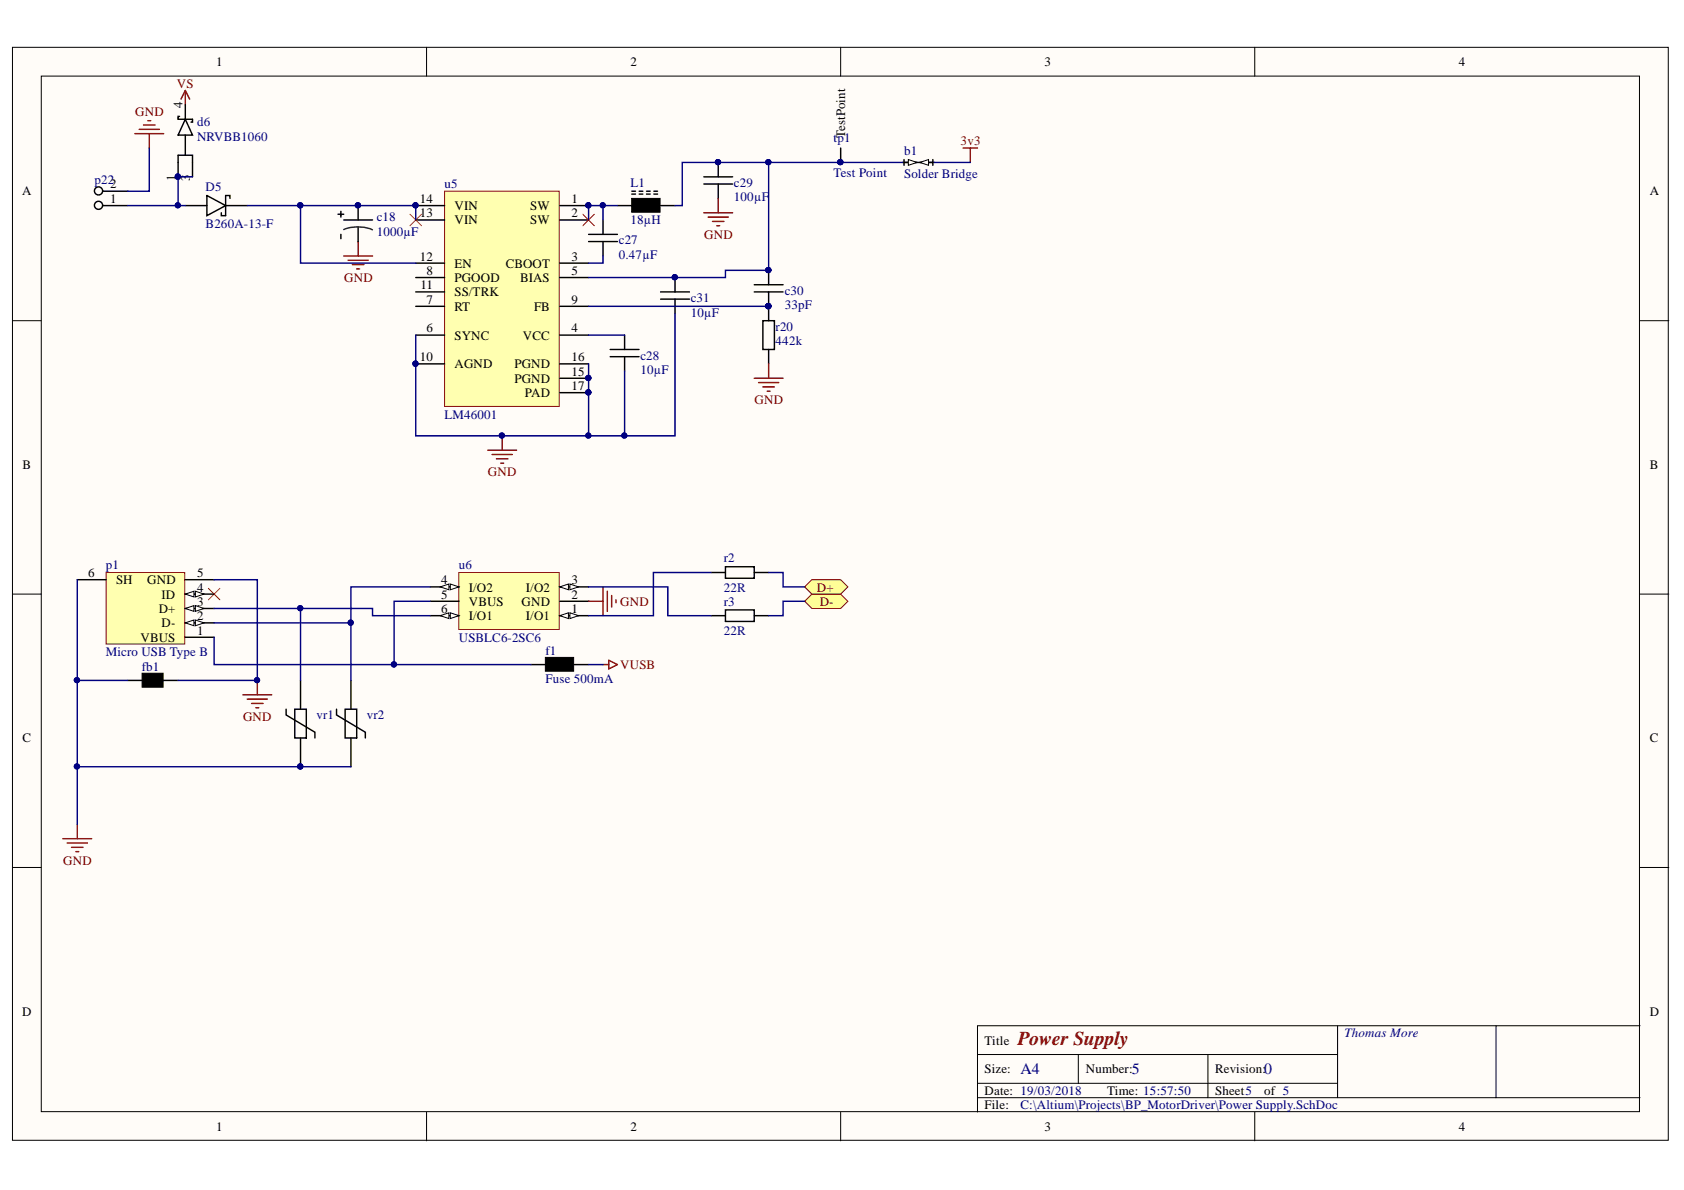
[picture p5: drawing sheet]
<svg xmlns="http://www.w3.org/2000/svg" width="297mm" height="210mm" viewBox="0 0 297 210" stroke-linecap="round" stroke-linejoin="round" font-family="sans-serif">
<g fill="#fffcf8" stroke="#000" stroke-width=".18">
<path d="M2.2 8.3h292.1v192.8h-292.1z"/>
<path d="M7.3 13.4h281.9v182.7h-281.9z"/>
</g>
<g fill="none" stroke="#000" stroke-width=".18">
<path d="M75.2 8.3v5.1M148.3 8.3v5.1M221.3 8.3v5.1M2.2 56.6h5.1M289.3 56.6h5.1M2.2 104.8h5.1M289.3 104.8h5.1M2.2 153h5.1M289.3 153h5.1M75.2 196.2v5M148.3 196.2v5M172.4 186h63.5"/>
<path d="M172.4 193.6h116.9M172.4 191.1h63.5M190.2 186v5.1M213.1 186v7.6M221.3 196.2v5M235.9 180.9v12.7M263.9 180.9h-91.5v15.3M289.3 180.9h-25.4v12.7"/>
</g>
<path d="M17.4 36.3h5.1M17.4 33.7h5.1" fill="none" stroke="#000" stroke-width=".25"/>
<g fill="#fffcf8" stroke="#000" stroke-width=".25">
<circle cx="17.4" cy="33.7" r=".72"/>
<circle cx="17.4" cy="36.2" r=".72"/>
</g>
<path d="M78.4 33.7h20.2v38h-20.2z" fill="#ffffb0" stroke="#800000" stroke-width=".18"/>
<g fill="none" stroke="#000" stroke-width=".25">
<path d="M32.7 36.3h3.8M36.5 34.5l3.3 1.8-3.3 1.7zM39.8 36.3h3.8M40.6 35v-.5h-.8v3.5h-.8v-.5M73.3 36.3h5.1M73.3 38.8h5.1M98.7 36.3h5.1M98.7 38.8h5.1M106.4 38.8v2.5M108.9 36.3h2.5M116.5 36.3h2.6M124.1 32.5h5.1"/>
<path d="M124.1 31.2h5.1M126.7 28.7v2.5M126.7 32.5v2.5M73.3 46.4h5.1M73.3 59.1h5.1M73.3 49h5.1M73.3 54h5.1M73.3 51.5h5.1M98.7 46.4h5.1M98.7 59.1h5.1M98.7 49h5.1M98.7 54h5.1"/>
<path d="M103.8 42.6h5.1M103.8 41.3h5.1M106.4 42.6v2.5M110.2 59.1v2.5M133 51.5h5.1M133 50.2h5.1M134.6 56.6h2v5h-2zM135.6 47.7v2.5M135.6 51.5v2.5M73.3 64.2h5.1M98.7 64.2h5.1M98.7 66.7h5.1"/>
<path d="M98.7 69.3h5.1M107.6 61.6h5.1M107.6 62.9h5.1M110.2 62.9v2.6M135.6 61.6v2.6M128 100h5v2h-5zM125.4 101h2.6M125.4 108.6h2.6M128 107.6h5v2h-5zM133 101h2.6M133 108.6h2.6M22.5 120h2.6"/>
<path d="M28.9 120h2.5M50.5 125.1v1l5.1 3.1v1M52 125.1h2v5.1h-2zM53 120v5.1M53 130.2v5M59.4 125.1v1l5 3.1v1M60.9 125.1h2v5.1h-2zM61.9 120v5.1M61.9 130.2v5"/>
</g>
<g fill="#000080" stroke="#000080" stroke-width=".18">
<circle cx="103.8" cy="36.2" r=".46"/>
<circle cx="73.3" cy="64.1" r=".46"/>
<circle cx="73.3" cy="36.2" r=".46"/>
<circle cx="103.8" cy="66.7" r=".46"/>
<circle cx="103.8" cy="69.2" r=".46"/>
<circle cx="88.5" cy="76.8" r=".46"/>
<circle cx="135.5" cy="47.6" r=".46"/>
<circle cx="126.6" cy="28.6" r=".46"/>
<circle cx="53" cy="135.2" r=".46"/>
</g>
<g fill="none" stroke="#800000" stroke-width=".25">
<path d="M32.7 16l-.8 1.5M32.7 16l.7 1.5M32.7 16v2.5M23.8 23.6h5.1M24.6 22.8h3.5M25.3 22.1h2.1M26.1 21.3h.5M26.3 23.6v2.5M124.1 37.5h5.1M124.9 38.3h3.6M125.7 39.1h2M126.4 39.8h.5"/>
<path d="M126.7 35v2.5M169.9 26.1h2.5M171.1 26.1v2.6M60.6 45.1h5.1M61.4 45.9h3.6M62.2 46.7h2M62.9 47.4h.5M63.2 42.6v2.5M86 79.4h5.1M88.6 76.9v2.5M133 66.7h5.1M133.8 67.5h3.6"/>
<path d="M134.6 68.2h2M135.3 69h.5M135.6 64.2v2.5M86.8 80.2h3.6M87.6 80.9h2M88.3 81.7h.5M106.4 117.2h1M107.4 116.5l1.5 .7-1.5 .8zM11.1 147.9h5.1M11.9 148.7h3.5M12.6 149.5h2M13.4 150.2h.5"/>
<path d="M13.6 145.4v2.5"/>
</g>
<path d="M111.4 35h5v2.4h-5zM25.1 118.8h3.7v2.4h-3.7z" fill="#000" stroke="#000" stroke-width=".18"/>
<path d="M111.4 34.2h5.1M111.4 33.7h5.1" fill="none" stroke="#000" stroke-width=".25" stroke-dasharray=".6 .6"/>
<g fill="#ffff80" stroke="#800000" stroke-width=".18">
<path d="M141.9 106.1l1.3-1.3h5.1l1.3 1.3-1.3 1.2h-5.1z" fill-rule="evenodd"/>
<path d="M141.9 103.5l1.3-1.2h5.1l1.3 1.2-1.3 1.3h-5.1z" fill-rule="evenodd"/>
</g>
<path d="M148.3 26.1v2.6M159.2 28.7h5.3M159.5 28.1v1.1M164.5 28.1v1.1M93.7 117.2h2.5M101.3 117.2h2.5" fill="none" stroke="#000" stroke-width=".25"/>
<path d="M96.2 116h5v2.4h-5z" fill="#000" stroke="#000" stroke-width=".18"/>
<path d="M42.8 122.6h5.1M43.6 123.3h3.6M44.4 124.1h2M45.1 124.8h.5M45.4 120v2.6" fill="none" stroke="#800000" stroke-width=".25"/>
<g fill="#000080" stroke="#000080" stroke-width=".18">
<circle cx="45.3" cy="120" r=".46"/>
<circle cx="148.2" cy="28.6" r=".46"/>
</g>
<path d="M160.2 28.1l1.5 .6-1.5 .5z" fill="#fffcf8"/>
<path d="M160.2 28.1l1.5 .6-1.5 .5z" fill="none" stroke="#000" stroke-width=".18"/>
<path d="M162.3 28.7h2.5" fill="none" stroke="#000" stroke-width=".25"/>
<path d="M162.3 28.7l1.5-.6v1.1z" fill="#fffcf8"/>
<path d="M162.3 28.7l1.5-.6v1.1z" fill="none" stroke="#000" stroke-width=".18"/>
<path d="M59.6 37.8h1M60.1 37.3v1M60.6 38.8h5.1M63.2 36.3v2.5M60.1 41.3v.8M63.2 40.1v2.5M116.5 51.5h5.1M116.5 52.8h5.1M119.1 49v2.5M119.1 52.8v2.5" fill="none" stroke="#000" stroke-width=".25"/>
<g fill="#000080" stroke="#000080" stroke-width=".18">
<circle cx="63.1" cy="36.2" r=".46"/>
<circle cx="119" cy="48.9" r=".46"/>
</g>
<path d="M60.6 40.5a6.7 6.7 0 0 1 5.1 0" fill="none" stroke="#172721" stroke-width=".25"/>
<path d="M36.8 103.8l2 2M38.8 103.8l-2 2" fill="none" stroke="#f00" stroke-width=".18"/>
<path d="M80.9 101h17.7v10h-17.7z" fill="#ffffb0" stroke="#800000" stroke-width=".18"/>
<path d="M32.7 21l1.3 2.8h-2.6zM32.7 23.8v3.6h1.3v3.8M75.9 108.6h5.1M75.9 106.1h5.1M75.9 103.5h5.1M98.7 108.6h5.1M98.7 106.1h5.1M98.7 103.5h5.1" fill="none" stroke="#000" stroke-width=".25"/>
<path d="M103.8 106.1h2.6M106.4 103.5v5.1M107.1 104.3v3.5M107.9 105v2.1M108.6 105.8v.5" fill="none" stroke="#800000" stroke-width=".25"/>
<path d="M72.3 37.8l2.1 2M74.4 37.8l-2.1 2M102.8 37.8l2 2M104.8 37.8l-2 2" fill="none" stroke="#f00" stroke-width=".18"/>
<path d="M18.7 101h13.9v12.6h-13.9z" fill="#ffffb0" stroke="#800000" stroke-width=".18"/>
<path d="M13.6 102.3h5.1M32.7 112.4h5.1M32.7 109.9h5.1M32.7 107.3h5.1M32.7 104.8h5.1M32.7 102.3h5.1" fill="none" stroke="#000" stroke-width=".25"/>
<g fill="none" stroke="#000080" stroke-width=".25">
<path d="M26.3 26.1v7.6h-3.8M31.4 36.3h1.3M34 31.2h-2.6v5.1h-8.9M43.6 36.3h9.4M53 36.3v10.1h20.3M53 36.3h20.3v2.5M106.4 36.3v2.5M108.9 36.3h-5.1v2.5M119.1 36.3h1.2v-7.6h15.3v19h-7.6v1.3h-24.2M135.6 28.7h23.6M164.8 28.7h6.3M73.3 59.1v17.8h30.5v-12.7"/>
<path d="M103.8 54h31.8M103.8 59.1h6.4M106.4 45.1v1.3h-2.6M119.1 55.3v21.6h-8.9M110.2 65.5v11.4h-6.4M13.6 102.3v43.1M37.8 112.4v4.8h55.9M37.8 102.3h7.6v17.7h-14M37.8 109.9h24.1v10.1M37.8 107.3h15.2v12.7M53 107.3h12.7v1.3h10.2M75.9 106.1h-6.4v11.1"/>
<path d="M75.9 103.5h-14v6.4M103.8 103.5h14v5.1h7.6M103.8 117.2h2.6M125.4 101h-10.1v7.6h-11.5M135.6 101h2.5v2.5h3.8M141.9 106.1h-3.8v2.5h-2.5M13.6 135.2h48.3M13.6 120h8.9"/>
</g>
<g fill="#000080" stroke="#000080" stroke-width=".18">
<circle cx="13.6" cy="120" r=".46"/>
<circle cx="69.5" cy="117.2" r=".46"/>
<circle cx="53" cy="135.2" r=".46"/>
<circle cx="13.6" cy="135.2" r=".46"/>
<circle cx="45.3" cy="120" r=".46"/>
<circle cx="148.2" cy="28.6" r=".46"/>
<circle cx="135.5" cy="28.6" r=".46"/>
<circle cx="119" cy="48.9" r=".46"/>
<circle cx="135.5" cy="47.6" r=".46"/>
<circle cx="126.6" cy="28.6" r=".46"/>
<circle cx="106.3" cy="36.2" r=".46"/>
<circle cx="103.8" cy="36.2" r=".46"/>
<circle cx="110.1" cy="76.8" r=".46"/>
<circle cx="103.8" cy="76.8" r=".46"/>
<circle cx="53" cy="36.2" r=".46"/>
<circle cx="103.8" cy="66.7" r=".46"/>
<circle cx="103.8" cy="69.2" r=".46"/>
<circle cx="88.5" cy="76.8" r=".46"/>
<circle cx="73.3" cy="64.1" r=".46"/>
<circle cx="63.1" cy="36.2" r=".46"/>
<circle cx="73.3" cy="36.2" r=".46"/>
<circle cx="61.8" cy="109.8" r=".46"/>
<circle cx="53" cy="107.3" r=".46"/>
<circle cx="31.4" cy="36.2" r=".46"/>
</g>
<text font-size="3.5" x="31.8" y="20.4">PId604</text>
<g font-size="3.5" fill="#000080">
<text x="30.3" y="30.7">PId601</text>
<text x="134.8" y="56.1">PIr2002</text>
</g>
<text font-size="3.5" fill="#800000" x="179.5" y="184.3">Power Supply</text>
<g font-size="2.8" fill="#000080">
<text x="180" y="189.5">A4</text>
<text x="199.6" y="189.5">5</text>
<text x="223" y="189.5">0</text>
</g>
<g font-size="2.3">
<text x="38.1" y="11.7">1</text>
<text x="111.2" y="11.7">2</text>
<text x="184.2" y="11.7">3</text>
<text x="257.3" y="11.7">4</text>
<text x="32.2" y="19" transform="rotate(-90 32.2 19)">4</text>
<text x="149.1" y="24.3" transform="rotate(-90 149.1 24.3)">TestPoint</text>
<text x="3.9" y="34.5">A</text>
<text x="19.4" y="35.7">1</text>
<text x="19.4" y="33.2">2</text>
<text x="30.9" y="31.9" transform="rotate(-90 30.9 31.9)">1</text>
<text x="33.5" y="31.9" transform="rotate(-90 33.5 31.9)">3</text>
<text x="74.1" y="35.7">14</text>
<text x="100.8" y="35.7">1</text>
<text x="291" y="34.5">A</text>
<text x="74.1" y="38.3">13</text>
<text x="80.2" y="39.5">VIN</text>
<text x="80.2" y="37">VIN</text>
<text x="93.5" y="37">SW</text>
<text x="93.5" y="39.5">SW</text>
<text x="100.8" y="38.3">2</text>
<text x="74.1" y="46">12</text>
<text x="80.2" y="47.2">EN</text>
<text x="89.2" y="47.2">CBOOT</text>
<text x="100.8" y="46">3</text>
<text x="74.2" y="51">11</text>
<text x="75.3" y="53.6">7</text>
<text x="75.3" y="48.5">8</text>
<text x="80.2" y="49.8">PGOOD</text>
<text x="80.2" y="52.3">SS/TRK</text>
<text x="91.7" y="49.8">BIAS</text>
<text x="100.8" y="48.5">5</text>
<text x="100.8" y="53.6">9</text>
<text x="75.3" y="58.6">6</text>
<text x="80.2" y="59.9">SYNC</text>
<text x="80.2" y="54.8">RT</text>
<text x="92.2" y="59.9">VCC</text>
<text x="94.2" y="54.8">FB</text>
<text x="100.8" y="58.6">4</text>
<text x="74.1" y="63.7">10</text>
<text x="80.2" y="65">AGND</text>
<text x="90.7" y="65">PGND</text>
<text x="100.8" y="63.7">16</text>
<text x="90.7" y="67.5">PGND</text>
<text x="92.6" y="70">PAD</text>
<text x="100.8" y="66.2">15</text>
<text x="100.8" y="68.8">17</text>
<text x="4" y="82.7">B</text>
<text x="291" y="82.7">B</text>
<text x="15.6" y="101.7">6</text>
<text x="34.8" y="101.7">5</text>
<text x="20.5" y="103">SH</text>
<text x="26" y="103">GND</text>
<text x="28.5" y="105.6">ID</text>
<text x="34.8" y="106.9">3</text>
<text x="34.8" y="104.3">4</text>
<text x="77.8" y="103">4</text>
<text x="77.8" y="105.6">5</text>
<text x="82.7" y="104.3">I/O2</text>
<text x="82.7" y="106.9">VBUS</text>
<text x="92" y="106.9">GND</text>
<text x="92.8" y="104.3">I/O2</text>
<text x="100.8" y="105.6">2</text>
<text x="100.8" y="103">3</text>
<text x="24.8" y="113.2">VBUS</text>
<text x="28" y="108.1">D+</text>
<text x="28.5" y="110.7">D-</text>
<text x="34.8" y="111.9">1</text>
<text x="34.8" y="109.4">2</text>
<text x="77.8" y="108.1">6</text>
<text x="82.7" y="109.4">I/O1</text>
<text x="92.8" y="109.4">I/O1</text>
<text x="100.8" y="108.1">1</text>
<text x="4" y="130.9">C</text>
<text x="291" y="130.9">C</text>
<text x="3.9" y="179.2">D</text>
<text x="291" y="179.2">D</text>
<text x="173.7" y="184.3">Title</text>
<text x="173.7" y="189.3">Size:</text>
<text x="191.5" y="189.3">Number:</text>
<text x="214.3" y="189.3">Revision:</text>
<text x="173.7" y="193.1">Date: 19/03/2018</text>
<text x="173.7" y="195.7">File:</text>
<text x="195.3" y="193.1">Time: 15:57:50</text>
<text x="214.3" y="193.1">Sheet5</text>
<text x="223" y="193.1">of 5</text>
<text x="38.1" y="199.5">1</text>
<text x="111.2" y="199.5">2</text>
<text x="184.2" y="199.5">3</text>
<text x="257.3" y="199.5">4</text>
</g>
<g font-size="2.3" fill="#800000">
<text x="31.2" y="15.5">VS</text>
<text x="23.8" y="20.5">GND</text>
<text x="169.4" y="25.6">3v3</text>
<text x="124.2" y="42.1">GND</text>
<text x="60.7" y="49.8">GND</text>
<text x="133.1" y="71.3">GND</text>
<text x="86.1" y="84">GND</text>
<text x="109.4" y="106.9">GND</text>
<text x="144.1" y="104.3">D+</text>
<text x="144.6" y="106.9">D-</text>
<text x="109.4" y="118">VUSB</text>
<text x="42.9" y="127.1">GND</text>
<text x="11.2" y="152.5">GND</text>
</g>
<g font-size="2.3" fill="#000080">
<text x="34.8" y="22.3">d6</text>
<text x="34.8" y="24.8">NRVBB1060</text>
<text x="147" y="25.1">tp1</text>
<text x="159.5" y="27.4">b1</text>
<text x="16.7" y="32.4">p22</text>
<text x="36.3" y="33.7">D5</text>
<text x="78.4" y="33.2">u5</text>
<text x="111.2" y="32.9">L1</text>
<text x="129.5" y="32.9">c29</text>
<text x="129.5" y="35.5">100µF</text>
<text x="147" y="31.2">Test Point</text>
<text x="159.5" y="31.4">Solder Bridge</text>
<text x="36.3" y="40.3">B260A-13-F</text>
<text x="66.5" y="39">c18</text>
<text x="66.5" y="41.6">1000µF</text>
<text x="111.2" y="39.5">18µH</text>
<text x="109.2" y="43.1">c27</text>
<text x="109.2" y="45.7">0.47µF</text>
<text x="121.8" y="53.3">c31</text>
<text x="138.4" y="52">c30</text>
<text x="121.8" y="55.8">10µF</text>
<text x="136.8" y="58.4">r20</text>
<text x="138.4" y="54.6">33pF</text>
<text x="113" y="63.4">c28</text>
<text x="113" y="66">10µF</text>
<text x="136.8" y="60.9">442k</text>
<text x="78.4" y="73.8">LM46001</text>
<text x="18.7" y="100.4">p1</text>
<text x="80.9" y="100.4">u6</text>
<text x="127.7" y="99.2">r2</text>
<text x="127.7" y="104.3">22R</text>
<text x="127.7" y="106.9">r3</text>
<text x="80.9" y="113.2">USBLC6-2SC6</text>
<text x="127.7" y="111.9">22R</text>
<text x="18.7" y="115.7">Micro USB Type B</text>
<text x="25" y="118.3">fb1</text>
<text x="96.2" y="115.5">f1</text>
<text x="96.2" y="120.6">Fuse 500mA</text>
<text x="55.8" y="126.9">vr1</text>
<text x="64.7" y="126.9">vr2</text>
<text x="237.2" y="183">Thomas More</text>
<text x="180" y="195.7">C:\Altium\Projects\BP_MotorDriver\Power Supply.SchDoc</text>
</g>
<g font-size="1.8">
<text x="32.1" y="107.8">PIp103</text>
<text x="75.1" y="103.9">PIu604</text>
<text x="98.1" y="103.9">PIu603</text>
<text x="32.1" y="110.2">PIp102</text>
</g>
<g font-size="1.4">
<text x="32.1" y="105">PIp104</text>
<text x="75.1" y="108.9">PIu606</text>
<text x="98.1" y="108.9">PIu601</text>
</g>
</svg>
